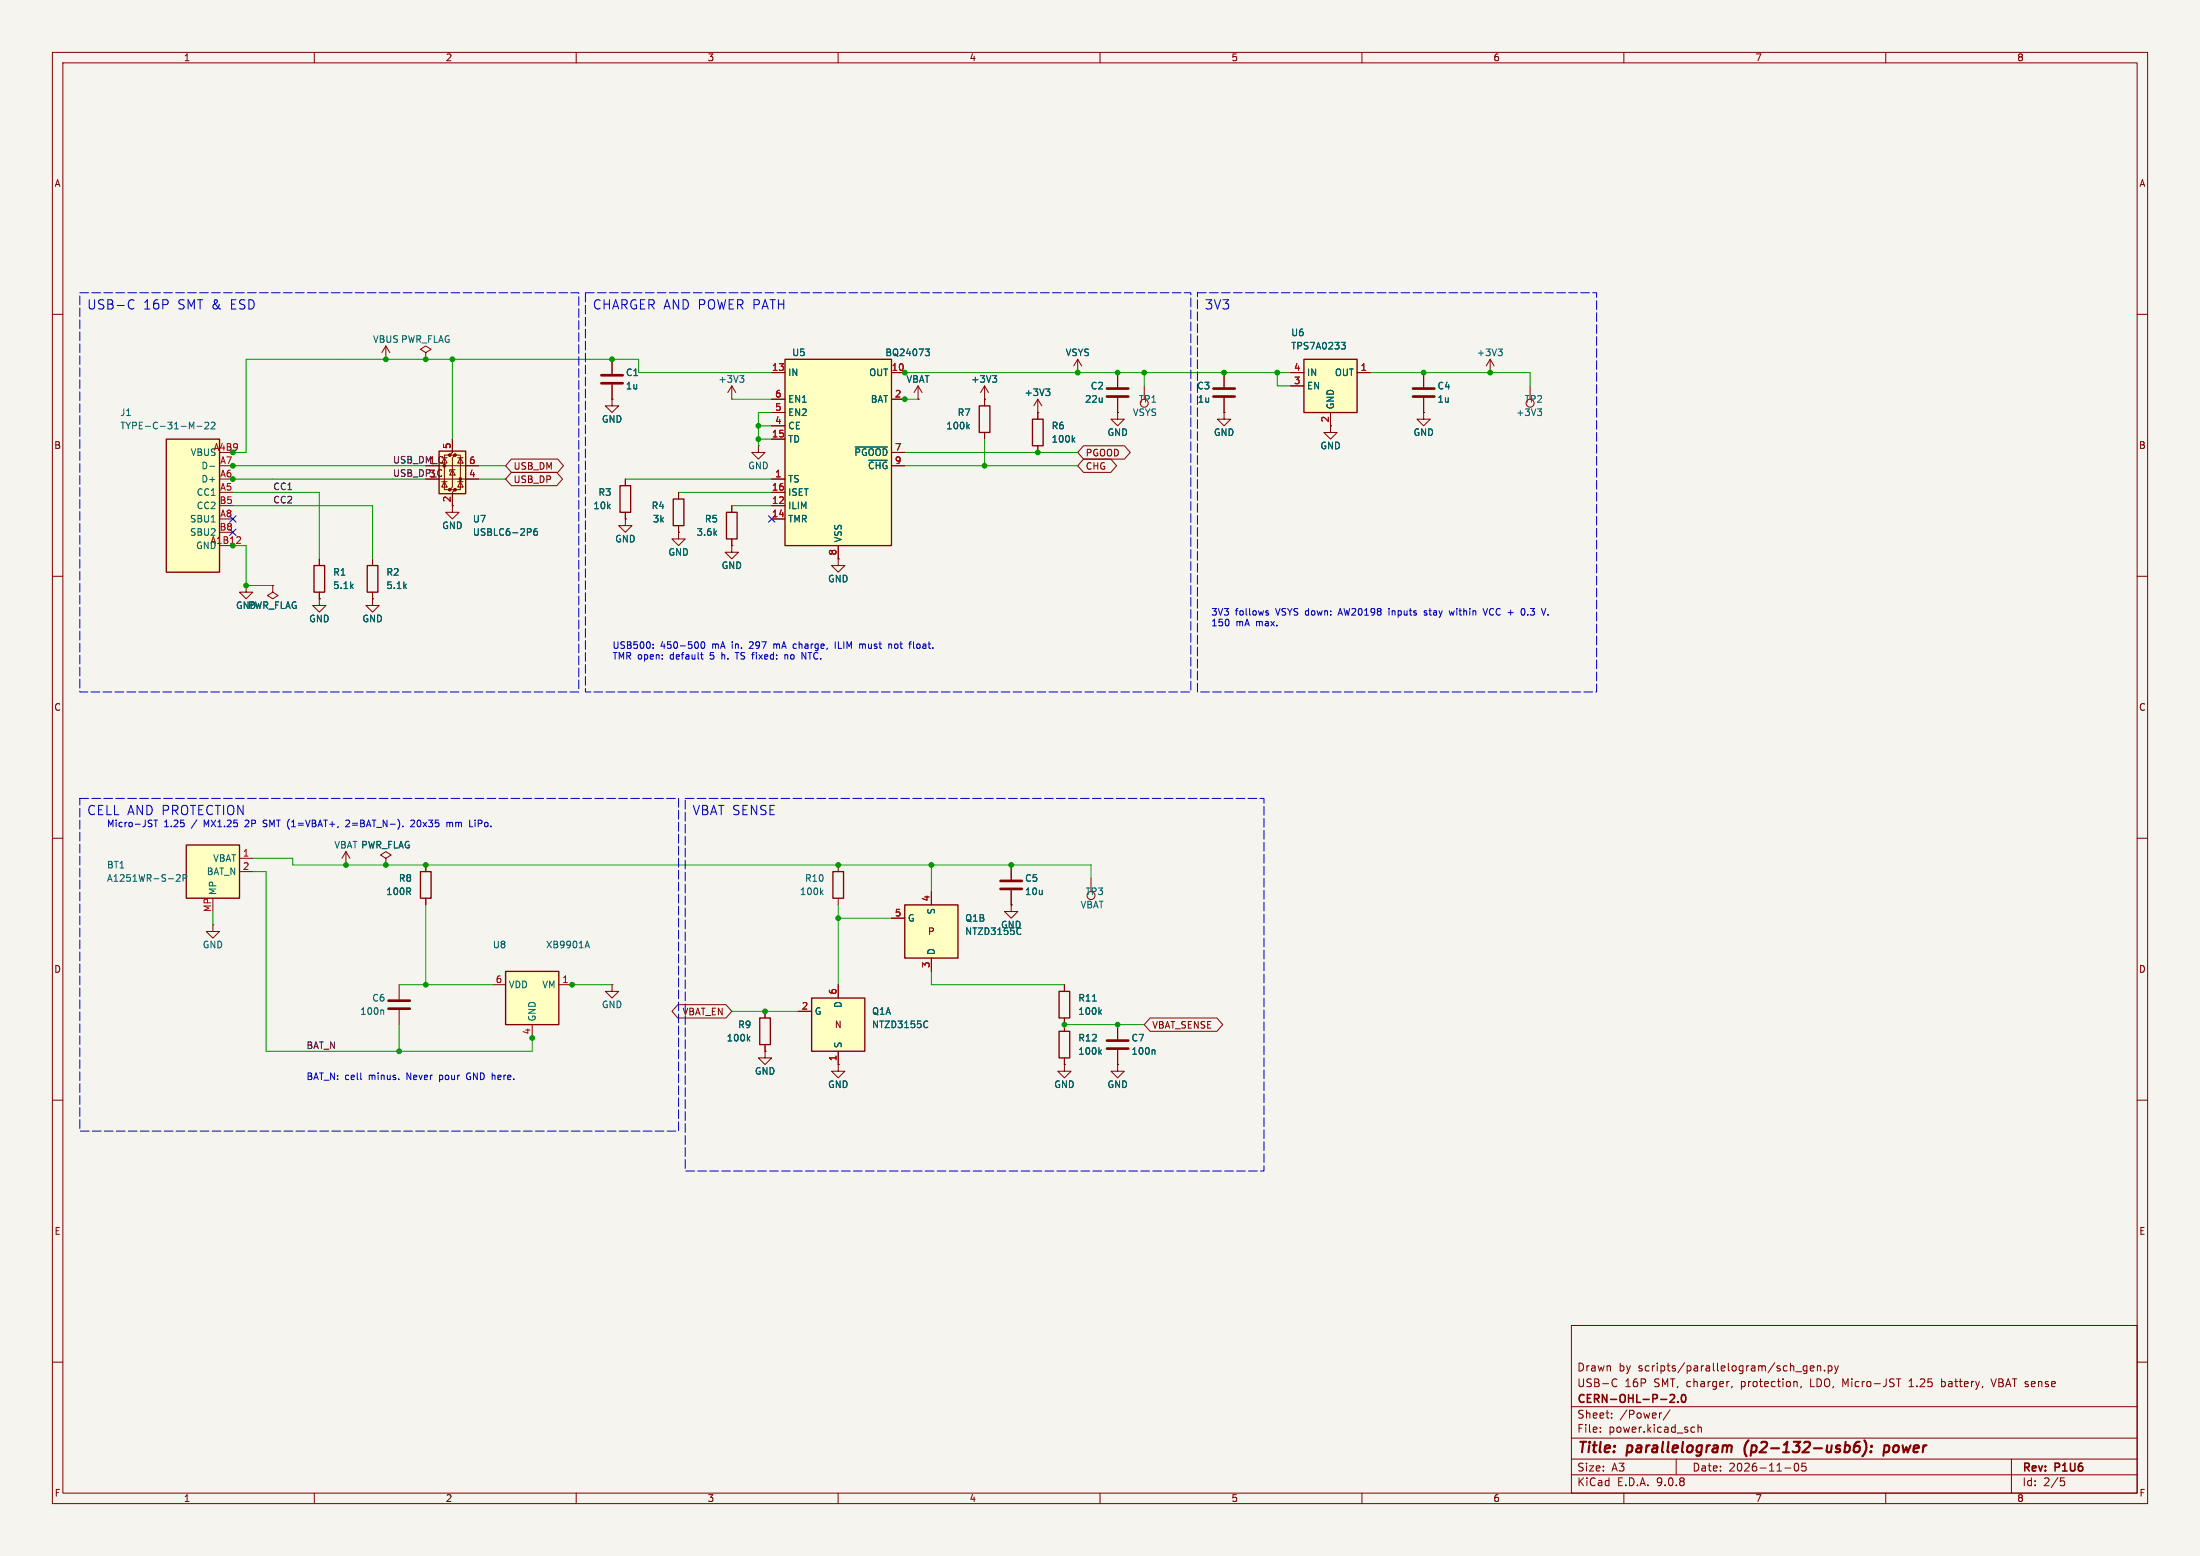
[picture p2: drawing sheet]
<svg xmlns="http://www.w3.org/2000/svg" width="420mm" height="297mm" viewBox="0 0 420 297" stroke-linecap="round" stroke-linejoin="round" font-family="sans-serif">
<path d="M0 0h420v297h-420z" fill="#f5f4ef" stroke="#f5f4ef" stroke-width=".19"/>
<g fill="none" stroke="#840000" stroke-width=".19">
<path d="M10 10h400v277h-400zM12 12h396v273h-396zM60 10v2M110 10v2M160 10v2M210 10v2M260 10v2M310 10v2M360 10v2M10 60h2M218.4 73.7v2.5M408 60h2"/>
<path d="M10 110h2M408 110h2M10 160h2M408 160h2M160 165.1v1.3M160 171.5v1.2M208.3 167.6v2.6M146 193v1.3M146 199.4v1.3M203.2 188v1.2M203.2 194.3v2.6M10 210h2"/>
<path d="M146 200.7v1.2h1.3l-1.3 1.3-1.2-1.3h1.2M146 200.7h.1M203.2 203.2v1.3h1.3l-1.3 1.2-1.3-1.2h1.3M203.2 203.2h.1M203.2 201.9v1.3M408 210h2M300 253h108v32h-108zM10 260h2M300 278.5h108M300 274.5h108M300 268.5h108M305.5 273.2v.2"/>
<path d="M305.5 272.5v.1M307.7 270.5v.2M307.7 269.8v.1M308 263.3l.4-.1 .3 .1M308.7 264.5l-.3 .2-.4-.1M317.2 269.7l-.3 .1M318.8 269.1l-1.3 1.9M320 278.5v3M323.1 272.4l.4 .1M323.5 273.3l-.4 .1M324.2 272.5l.2-.1 .3 .1 .1 .9M324.2 271.9v1.5"/>
<path d="M330.7 264.6l-.2 .3M342.7 279.4a.81 .81 0 0 0 .3 1.4l.2-.2 .2-.4-.2-.8M342.9 263.7l.2 .2v.8M343.9 264.6l-.2 .3M344 279.3l-.1 .7 .3-.1h.5l.1 .6-.3 .3-.6-.2M344.9 260.7v1.2l-.2 .3-.4-.1M344.9 260.8l-.4-.1-.3 .3 .2 .6h.5M345.6 261.2l.7-.2-.1-.2-.4-.1-.2 .2 .1 .7h.5M346.9 260.8l.3-.1 .3 .1 .1 .9M346.9 260.7v1M348.3 261.5v.2M349 260.8l.4-.1 .3 .3-.1 .6h-.6"/>
<path d="M349 260.7v1.5M350.2 260.7l.4 1M350.6 261.7l-.4 .5M350.9 260.7l-.3 1M362 263.2h.9M364.4 264.7h.9M364.7 263.4l-.3 .2M370.7 264.6l.4 .1M370.7 263.2v1.5M371.1 263.7l-.4 .1M380.1 263.2l.5 1.5M384 278.5v6.5"/>
<path d="M408 260h2M60 285v2M110 285v2M160 285v2M210 285v2M260 285v2M300 281.5h108M310 285v2M340.7 280.2h1.2M360 285v2M393.4 282.1h.7M393.5 282.7h.4l.3 .2-.2 .6-.5 .1"/>
<circle cx="218.4" cy="77" r=".76"/>
<circle cx="208.3" cy="170.9" r=".76"/>
</g>
<path d="M329.9 276h.6v1.2M333.1 276.3v1.1M355 275.2a.91 .91 0 0 0-1 .9l-.1 .7 .1 .3a.66 .66 0 0 0 1-.3l.1-.5-.2-.2a.66 .66 0 0 0-1 .2M355.9 274.9a2.32 2.32 0 0 1-.4 3.1M357.2 277l-.1 .2M357.3 276v.2M359.6 277.1h.8M359.8 276h.7M359.8 275.9l-.3 2" fill="none" stroke="#840000" stroke-width=".4"/>
<path d="M318.8 266.3l.6-.1 .2 .1 .1 .3-.9 1.1h.9M320.3 267.5v.2M321.1 266.3l.2-.1a.8 .8 0 0 1 .5 .7 .8 .8 0 0 1-.5 .8l-.2-.2-.1-.4z" fill="none" stroke="#840000" stroke-width=".3"/>
<path d="M159 166.4h2v5.1h-2zM145 194.3h2.1v5.1h-2.1zM202.2 196.9h2v5h-2zM202.2 189.2h2v5.1h-2z" fill="none" stroke="#840000" stroke-width=".25"/>
<path d="M156.8 170.3l.3 .5M157.1 169.9l-.5 .5M142.8 198.2l.4 .5M143.2 197.9l-.5 .4M208.6 191.1h.7M209.9 193.1l.4 .5M210.3 192.8l-.5 .5M209.9 200.8l.4 .4M210.3 200.4l-.5 .5" fill="none" stroke="#006464" stroke-width=".19"/>
<path d="M154.9 190.5h10.2v10.2h-10.2z" fill="#ffffc2"/>
<path d="M154.9 190.5h10.2v10.2h-10.2z" fill="none" stroke="#840000" stroke-width=".25"/>
<g fill="none" stroke="#840000" stroke-width=".19">
<path d="M205.7 71.1h.1M205.7 68.6l-.7 1.3M205.7 68.6l.8 1.3M205.7 68.6v2.5M193 172.7v1.3h1.3l-1.3 1.3-1.2-1.3h1.2M193 172.7h.1M193 165.1v2.8M193 169.9v2.8M152.4 193h2.5M160 188v2.5M160 200.7v2.5M213.4 203.2v1.3h1.2l-1.2 1.2-1.3-1.2h1.3"/>
<path d="M213.4 203.2h.1"/>
</g>
<path d="M176.8 194.9l.3 .1M177.1 196l-.3 .2" fill="none" stroke="#006464" stroke-width=".19"/>
<path d="M191 168.1h4.1M191 169.7h4.1" fill="none" stroke="#840000" stroke-width=".51"/>
<path d="M172.7 172.7h10.2v10.2h-10.2z" fill="#ffffc2"/>
<path d="M172.7 172.7h10.2v10.2h-10.2z" fill="none" stroke="#840000" stroke-width=".25"/>
<path d="M170.2 175.3h2.5M177.8 170.2v2.5M177.8 182.9v2.5" fill="none" stroke="#840000" stroke-width=".19"/>
<path d="M194.9 178.3l-.4 .1" fill="none" stroke="#006464" stroke-width=".19"/>
<path d="M149.9 68.6h20.3v35.5h-20.3z" fill="#ffffc2"/>
<path d="M149.9 68.6h20.3v35.5h-20.3zM186.9 77.5h2.1v5.1h-2.1zM118.4 92.7h2v5.1h-2zM128.5 95.3h2.1v5h-2.1zM138.7 97.8h2v5.1h-2zM197.1 80h2v5.1h-2z" fill="none" stroke="#840000" stroke-width=".25"/>
<g fill="none" stroke="#840000" stroke-width=".19">
<path d="M116.8 76.2v1.3h1.3l-1.3 1.2-1.2-1.2h1.2M116.8 76.2h.1M116.8 68.6v2.8M116.8 73.4v2.8M139.7 76.2h.1M139.7 73.7l-.8 1.2M139.7 73.7l.8 1.2M139.7 73.7v2.5M147.3 71.1h2.6M147.3 76.2h2.6M147.3 78.7h2.6M170.2 71.1h2.5"/>
<path d="M170.2 76.2h2.5M175.3 76.2h.1M175.3 73.7l-.8 1.2M175.3 73.7l.7 1.2M175.3 73.7v2.5M188 76.2h.1M188 73.7l-.8 1.2M188 73.7l.7 1.2M188 73.7v3.8M198.1 78.7h.1M198.1 76.2v3.8M198.1 76.2l-.7 1.3"/>
<path d="M198.1 76.2l.8 1.3M213.4 78.7v1.3h1.2l-1.2 1.3-1.3-1.3h1.3M213.4 78.7h.1M213.4 71.1v2.8M213.4 75.9v2.8M119.4 99.1v1.2h1.2l-1.2 1.3-1.3-1.3h1.3M119.4 99.1h.1M119.4 91.4v1.3M119.4 97.8v1.3M129.5 94v1.3M139.7 96.5v1.3M144.8 85.1v1.3h1.2l-1.2 1.2-1.3-1.2h1.3"/>
<path d="M144.8 85.1h.1M147.3 81.3h2.6M147.3 83.8h2.6M147.3 91.4h2.6M147.3 94h2.6M147.3 96.5h2.6M147.3 99.1h2.6M170.2 86.4h2.5M170.2 88.9h2.5M188 82.6v1.2M198.1 85.1v1.3M129.5 101.6v1.3h1.3l-1.3 1.2-1.2-1.2h1.2"/>
<path d="M129.5 101.6h.1M129.5 100.3v1.3M139.7 104.1v1.3h1.3l-1.3 1.3-1.3-1.3h1.3M139.7 104.1h.1M139.7 102.9v1.2M160 106.7v1.3h1.3l-1.3 1.2-1.3-1.2h1.3M160 106.7h.1M160 104.1v2.6M116.8 188v1.2h1.3l-1.3 1.3-1.2-1.3h1.2M116.8 188h.1"/>
</g>
<g fill="none" stroke="#006464" stroke-width=".19">
<path d="M141.2 71.7h.8l-.4 .5M141.8 72.2l.2 .2v.3l-.2 .3M176.6 66.6h.8l-.4 .5 .4 .1v.4l-.2 .3h-.4M189.5 71.7h.8l-.5 .5M190 72.2l.3 .2v.3l-.3 .3M199.6 74.2h.8l-.4 .5M200.2 74.7l.2 .3v.3l-.2 .2M163.2 85.3h6.2M165.8 87.9h3.6M184.7 81.4l.4 .5M185.1 81l-.5 .5M204.8 83.9l.4 .5"/>
<path d="M205.2 83.6l-.5 .4"/>
</g>
<path d="M114.8 71.6h4.1M114.8 73.2h4.1M211.3 74.2h4.1M211.3 75.7h4.1" fill="none" stroke="#840000" stroke-width=".51"/>
<path d="M35.6 161.3h10.1v10.2h-10.1z" fill="#ffffc2"/>
<path d="M35.6 161.3h10.1v10.2h-10.1zM80.3 166.4h2v5.1h-2z" fill="none" stroke="#840000" stroke-width=".25"/>
<g fill="none" stroke="#840000" stroke-width=".19">
<path d="M40.6 176.5v1.3h1.3l-1.3 1.3-1.2-1.3h1.2M40.6 176.5h.1M45.7 163.8h2.6M45.7 166.4h2.6M66 165.1h.1M66 162.6l-.7 1.2M66 162.6l.8 1.2M66 162.6v2.5M73.7 163.8l1-.6-1-.6-1.1 .6 1.1 .6v1.3M73.7 165.1h.1M81.3 165.1v1.3M81.3 171.5v1.2"/>
<path d="M213.4 195.6v2.8M213.4 200.4v2.8"/>
</g>
<path d="M33.7 167.1l.5-.2 .2 .4-.8 .9h.8M34.9 167.6h.7l.1-.2-.1-.3-.7-.2v1.3M220.3 200.4l.2 .2v.6" fill="none" stroke="#006464" stroke-width=".19"/>
<path d="M211.3 198.6h4.1M211.3 200.2h4.1" fill="none" stroke="#840000" stroke-width=".51"/>
<path d="M96.5 185.4h10.2v10.2h-10.2z" fill="#ffffc2"/>
<path d="M96.5 185.4h10.2v10.2h-10.2z" fill="none" stroke="#840000" stroke-width=".25"/>
<g fill="none" stroke="#840000" stroke-width=".19">
<path d="M271.8 71.1v2.8M271.8 75.9v2.8M284.5 71.1h.1M284.5 68.6l-.8 1.3M284.5 68.6l.7 1.3M284.5 68.6v2.5M292.1 73.7v2.5M76.2 188v2.8M76.2 192.8v2.8M94 188h2.5M101.6 195.6v2.5M106.7 188h2.5"/>
<circle cx="292.1" cy="77" r=".76"/>
</g>
<path d="M286 66.6h.8l-.4 .5M286.5 67.1l.3 .2v.3l-.3 .3M293.5 78h.8l-.4 .5M294 78.5l.3 .3v.3l-.3 .2M112.1 179.6l.4 1.3M73.1 192.8l.1 .2v.6M111.8 180.6h.6" fill="none" stroke="#006464" stroke-width=".19"/>
<path d="M269.7 74.2h4.1M269.7 75.7h4.1M74.2 191h4M74.2 192.5h4" fill="none" stroke="#840000" stroke-width=".51"/>
<path d="M248.9 68.6h10.2v10.1h-10.2z" fill="#ffffc2"/>
<path d="M248.9 68.6h10.2v10.1h-10.2zM70.1 108h2v5h-2z" fill="none" stroke="#840000" stroke-width=".25"/>
<g fill="none" stroke="#840000" stroke-width=".19">
<path d="M81.3 67.3l1-.6-1-.7-1 .7 1 .6v1.3M81.3 68.6h.1M233.7 78.7v1.3h1.2l-1.2 1.3-1.3-1.3h1.3M233.7 78.7h.1M233.7 71.1v2.8M233.7 75.9v2.8M246.4 71.1h2.5M246.4 73.7h2.5M254 78.7v3.9h1.3l-1.3 1.2-1.3-1.2h1.3M259.1 71.1h2.5M271.8 78.7v1.3h1.2l-1.2 1.3-1.3-1.3h1.3M271.8 78.7h.1"/>
<path d="M86.4 96.5v1.3h1.2l-1.2 1.3-1.3-1.3h1.3M47 111.8v1.2h1.3l-1.3 1.3-1.3-1.3h1.3M47 111.8h.1M52.1 111.8v1.2l1 .7-1 .6-1-.6 1-.7M52.1 111.8h.1M71.1 106.7v1.3M71.1 113v1.3M160 203.2v1.3h1.3l-1.3 1.2-1.3-1.2h1.3M160 203.2h.1"/>
</g>
<path d="M256 65.3h.8l-.4 .5 .4 .2v.4l-.2 .2h-.4" fill="none" stroke="#006464" stroke-width=".19"/>
<path d="M231.6 74.2h4.1M231.6 75.7h4.1" fill="none" stroke="#840000" stroke-width=".51"/>
<path d="M83.8 86.1h5.1v8.1h-5.1z" fill="#ffffc2"/>
<g fill="#840000" stroke="#840000" stroke-width=".19">
<circle cx="85.9" cy="86.9" r=".25"/>
<circle cx="85.9" cy="93.5" r=".25"/>
<circle cx="86.9" cy="86.9" r=".25"/>
<circle cx="86.9" cy="93.5" r=".25"/>
<circle cx="87.9" cy="91.4" r=".25"/>
</g>
<g fill="none" stroke="#840000" stroke-width=".19">
<path d="M83.8 88.9h7.6M83.8 91.4h7.6M84.3 91.9h1M84.3 87.4h1M84.8 87.4l.5 1h-1zM84.8 91.9l.5 1.1h-1zM85.9 86.9h-1.1v6.6h1.1M86.4 83.8v2.6l-.5 .5h1l-.5 .5v5.6l-.5 .5h1l-.5 .5v2.5M86.4 89.7l.5 1h-1zM86.9 89.7h-1v.3M86.9 86.9h1v6.6h-1M87.4 91.9h1"/>
<path d="M87.4 87.4h1M87.9 87.4l.5 1h-1zM87.9 91.9l.5 1.1h-1zM61 114.3v1.3h1.2l-1.2 1.2-1.3-1.2h1.3M61 114.3h.1M61 106.7v1.3M61 113v1.3M71.1 114.3v1.3h1.3l-1.3 1.2-1.3-1.2h1.3M71.1 114.3h.1"/>
</g>
<path d="M83.8 86.1h5.1v8.1h-5.1zM59.9 108h2.1v5h-2.1z" fill="none" stroke="#840000" stroke-width=".25"/>
<path d="M101.3 101l.1 .2-.1 .3M102.5 100.9l-.4 .1a.86 .86 0 0 0 0 1.2l.5-.1v-.5l-.2-.2-.4 .1-.1 .1" fill="none" stroke="#006464" stroke-width=".19"/>
<path d="M31.7 83.8h10.2v25.4h-10.2z" fill="#ffffc2"/>
<path d="M31.7 83.8h10.2v25.4h-10.2z" fill="none" stroke="#840000" stroke-width=".25"/>
<g fill="none" stroke="#006464" stroke-width=".19">
<path d="M176.6 66.6h.8l-.4 .5 .4 .1v.4l-.2 .3h-.4M189.5 71.7h.8l-.5 .5M190 72.2l.3 .2v.3l-.3 .3M199.6 74.2h.8l-.4 .5M200.2 74.7l.2 .3v.3l-.2 .2M256 65.3h.8l-.4 .5 .4 .2v.4l-.2 .2h-.4M37.6 81.4h1M39.1 80.7l.5-.1 .2 .4-.7 .9h.7M40 89h1M40.3 80.7l.5-.1 .3 .4-.8 .9h.8M163.2 85.3h6.2M165.8 87.9h3.6"/>
<path d="M184.7 81.4l.4 .5M185.1 81l-.5 .5M204.8 83.9l.4 .5M205.2 83.6l-.5 .4M101.3 101l.1 .2-.1 .3M102.5 100.9l-.4 .1a.86 .86 0 0 0 0 1.2l.5-.1v-.5l-.2-.2-.4 .1-.1 .1M194.9 178.3l-.4 .1M142.8 198.2l.4 .5M143.2 197.9l-.5 .4M176.8 194.9l.3 .1M177.1 196l-.3 .2M208.6 191.1h.7"/>
<path d="M209.9 193.1l.4 .5M210.3 192.8l-.5 .5M209.9 200.8l.4 .4M210.3 200.4l-.5 .5M220.3 200.4l.2 .2v.6"/>
</g>
<path d="M45.1 103.7h.8M45.9 102.6v.4" fill="none" stroke="#a90000" stroke-width=".19"/>
<g fill="none" stroke="#840000" stroke-width=".19">
<path d="M73.7 68.6h.1M73.7 66l-.8 1.3M73.7 66l.7 1.3M73.7 66v2.6M116.8 76.2h.1M116.8 68.6v2.8M116.8 73.4v2.8M147.3 71.1h2.6M147.3 76.2h2.6M147.3 78.7h2.6M170.2 71.1h2.5M170.2 76.2h2.5"/>
<path d="M175.3 76.2h.1M188 76.2h.1M188 76.2v1.3M198.1 78.7h.1M198.1 78.7v1.3M205.7 71.1h.1M213.4 78.7h.1M213.4 71.1v2.8M213.4 75.9v2.8M233.7 78.7h.1M233.7 71.1v2.8M233.7 75.9v2.8"/>
<path d="M246.4 71.1h2.5M246.4 73.7h2.5M254 78.7v2.6M259.1 71.1h2.5M271.8 78.7h.1M271.8 71.1v2.8M271.8 75.9v2.8M86.4 83.8v2.6M86.4 94v2.5M88.9 88.9h2.5M88.9 91.4h2.5M97.6 87.6h8.9l1.1 1.3-1.1 1.3h-8.9l-1.1-1.3z"/>
<path d="M97.6 90.2h8.7l1.1 1.2-1.1 1.3h-8.7l-1.1-1.3zM119.4 99.1h.1M119.4 91.4v1.3M119.4 97.8v1.3M129.5 94v1.3M139.7 96.5v1.3M147.3 91.4h2.6M147.3 81.3h2.6M147.3 83.8h2.6M147.3 94h2.6M147.3 96.5h2.6M147.3 99.1h2.6"/>
<path d="M170.2 88.9h2.5M170.2 86.4h2.5M188 82.6v1.2M198.1 85.1v1.3M206.9 85.1h7.8l1.1 1.3-1.1 1.2h-7.8l-1.2-1.2zM206.9 87.6h5.2l1.1 1.3-1.1 1.3h-5.2l-1.2-1.3zM47 111.8h.1M52.1 111.8h.1M61 114.3h.1M61 106.7v1.3M61 113v1.3M71.1 114.3h.1"/>
<path d="M71.1 106.7v1.3M71.1 113v1.3M129.5 101.6h.1M129.5 100.3v1.3M139.7 104.1h.1M139.7 102.9v1.2M160 106.7h.1M160 104.1v2.6M73.7 165.1h.1M81.3 165.1v1.3M81.3 171.5v1.2M170.2 175.3h2.5"/>
<path d="M177.8 170.2v2.5M193 172.7h.1M193 165.1v2.8M193 169.9v2.8M129.4 191.8h9.2l1.1 1.2-1.1 1.3h-9.2l-1.1-1.3zM146 193v1.3M146 199.4v1.3M152.4 193h2.5M160 188v2.5M177.8 182.9v2.5M203.2 188v1.2M203.2 194.3v2.6"/>
<path d="M213.4 195.6v2.8M219.6 194.3h12.7l1.1 1.3-1.1 1.3h-12.7l-1.2-1.3zM146 200.7h.1M160 203.2h.1M160 200.7v2.5M203.2 203.2h.1M203.2 201.9v1.3M213.4 203.2h.1M213.4 200.4v2.8"/>
</g>
<g fill="none" stroke="#009600" stroke-width=".19">
<path d="M86.4 68.6v15.2M139.7 76.2h7.6M147.3 71.1h-25.4v-2.5h-74.9v17.8h-2.6M147.3 78.7h-2.5v6.4M172.7 71.1h73.7M172.7 76.2h2.6M218.4 71.1v2.6M243.8 71.1v2.6h2.6M261.6 71.1h30.5v2.6M44.4 94h16.6v12.7M44.4 91.4h36.9M44.4 88.9h36.9"/>
<path d="M44.4 96.5h26.7v10.2M91.4 91.4h5.1M91.4 88.9h5.1M119.4 91.4h27.9M129.5 94h17.8M139.7 96.5h7.6M144.8 83.8h2.5M144.8 81.3h2.5M172.7 86.4h33M172.7 88.9h33M188 83.8v5.1M44.4 104.1h2.6v7.7h5.1"/>
<path d="M40.6 174v2.5M48.3 166.4h2.5v34.3h50.8v-2.6M48.3 163.8h7.6v1.3h152.4v2.5M81.3 172.7v15.3M160 172.7v15.3M160 175.3h10.2M177.8 165.1v5.1M76.2 188h17.8M76.2 195.6v5.1M109.2 188h7.6M139.7 193h12.7M177.8 185.4v2.6h25.4"/>
<path d="M203.2 195.6h15.2"/>
</g>
<path d="M43.8 98.5l1.3 1.2M45.1 98.5l-1.3 1.2M146.7 98.5l1.2 1.2M147.9 98.5l-1.2 1.2M43.8 101l1.3 1.2M45.1 101l-1.3 1.2" fill="none" stroke="#000084" stroke-width=".19"/>
<g fill="none" stroke="#0000c2" stroke-width=".19">
<path d="M24.8 57.3l.4-.1 .4 .2M25.6 58.8l-.4 .2-.4-.1M241.7 116.9l.5 .3-.1 .2h-.3M241.7 116.6h.4M265.2 116.1v.2M265.2 116.6v.8M271.9 117.4h.3M272.2 116.6l-.3 .2v.1l.3 .1M276.7 116.6l.2 .8 .2-.6 .3 .6M283.1 116.1l.5 1.3 .4-1.3M290.8 116.1a.79 .79 0 0 1 0 1.3M295.1 116.1l-.4 1.3"/>
<path d="M295.5 117.3v.1M124.7 123.6v.2M124.7 123v.1M133 122.5a.79 .79 0 0 1 0 1.3M133.8 125h.4M133.9 124.5v1.1l.3 .2M134 122.6l.1-.1a.68 .68 0 0 1 .5 .6 .68 .68 0 0 1-.5 .7 .84 .84 0 0 1-.1-1.2zM147.7 122.9v.9M147.9 122.9l-.2 .1M149.8 125.1l.4-.1 .2 .1M149.8 125v.8M151.5 123.7l.4 .1"/>
<path d="M151.9 122.9l-.4 .1M153.1 124.5l.7 1.3v-1.3M159.5 122.5v1.3M164.3 122.9l.4 .2M164.7 123.1v.7M164.8 122.9l-.1 .2M169.7 123h.5v.8M174.4 122.5v1.1l.2 .2M28.9 157.3v.4M29.7 156.5v1.3M50.2 157.7l.2 .1M50.5 156.5l-.3 .3 .3 .3"/>
<path d="M66.6 156.6l-.4-.1-.2 .2M66.7 157.1l-.7 .7h.7M76.9 157.7v.1M78.4 156.7l.5-.2 .2 .3M79.1 156.9l-.7 .9h.7M85.3 157v.8M85.3 157.1l.4-.1 .2 .1M85.9 157.1v.7M86.3 157h-.3l-.1 .1M89.7 157.8h.6M90.7 156.5v.2M90.7 157v.8"/>
<path d="M68.9 206l.1 .1M76.1 205.9v.2M89.3 204.9l-.2 .4 .2 .7"/>
</g>
<path d="M15.2 55.9h95.3v76.2h-95.3zM111.8 55.9h115.5v76.2h-115.5zM228.6 55.9h76.2v76.2h-76.2zM15.2 152.4h114.3v63.5h-114.3zM130.8 152.4h110.5v71.1h-110.5z" fill="none" stroke="#0000c2" stroke-width=".19" stroke-dasharray="1.7 .6"/>
<g fill="#009600" stroke="#009600" stroke-width=".19">
<circle cx="44.4" cy="91.4" r=".46"/>
<circle cx="44.4" cy="104.1" r=".46"/>
<circle cx="47" cy="111.8" r=".46"/>
<circle cx="44.4" cy="88.9" r=".46"/>
<circle cx="44.4" cy="86.4" r=".46"/>
<circle cx="81.3" cy="68.6" r=".46"/>
<circle cx="73.7" cy="68.6" r=".46"/>
<circle cx="86.4" cy="68.6" r=".46"/>
<circle cx="116.8" cy="68.6" r=".46"/>
<circle cx="144.8" cy="83.8" r=".46"/>
<circle cx="144.8" cy="81.3" r=".46"/>
<circle cx="160" cy="165.1" r=".46"/>
<circle cx="160" cy="175.3" r=".46"/>
<circle cx="146" cy="193" r=".46"/>
<circle cx="177.8" cy="165.1" r=".46"/>
<circle cx="193" cy="165.1" r=".46"/>
<circle cx="203.2" cy="195.6" r=".46"/>
<circle cx="213.4" cy="195.6" r=".46"/>
<circle cx="233.7" cy="71.1" r=".46"/>
<circle cx="243.8" cy="71.1" r=".46"/>
<circle cx="284.5" cy="71.1" r=".46"/>
<circle cx="271.8" cy="71.1" r=".46"/>
<circle cx="66" cy="165.1" r=".46"/>
<circle cx="73.7" cy="165.1" r=".46"/>
<circle cx="81.3" cy="165.1" r=".46"/>
<circle cx="101.6" cy="198.1" r=".46"/>
<circle cx="109.2" cy="188" r=".46"/>
<circle cx="76.2" cy="200.7" r=".46"/>
<circle cx="81.3" cy="188" r=".46"/>
<circle cx="218.4" cy="71.1" r=".46"/>
<circle cx="213.4" cy="71.1" r=".46"/>
<circle cx="198.1" cy="86.4" r=".46"/>
<circle cx="188" cy="88.9" r=".46"/>
<circle cx="172.7" cy="71.1" r=".46"/>
<circle cx="205.7" cy="71.1" r=".46"/>
<circle cx="172.7" cy="76.2" r=".46"/>
</g>
<g font-size="2.8" fill="#840000">
<text x="301" y="277.9">Title:</text>
<text x="310.6" y="277.9">parallelogram</text>
<text x="333.8" y="277.9">(p2-132-usb6):</text>
<text x="361.3" y="277.9">power</text>
</g>
<g font-size="2.5" fill="#0000c2">
<text x="16.5" y="59.3">USB-C</text>
<text x="27.3" y="59.3">16P</text>
<text x="33.9" y="59.3">SMT &amp;</text>
<text x="44.1" y="59.3">ESD</text>
<text x="113" y="59.3">CHARGER AND POWER PATH</text>
<text x="229.9" y="59.3">3V3</text>
<text x="16.5" y="155.8">CELL AND PROTECTION</text>
<text x="132.1" y="155.8">VBAT SENSE</text>
</g>
<g font-size="2.1" fill="#840000">
<text x="301" y="262">Drawn</text>
<text x="309" y="262">by</text>
<text x="312.8" y="262">scripts/parallelogram/sch_gen.py</text>
<text x="301" y="268.2">CERN-OHL-P-2.0</text>
<text x="301" y="265">USB-C</text>
<text x="310.1" y="265">16P</text>
<text x="315.8" y="265">SMT, charger,</text>
<text x="332.6" y="265">protection,</text>
<text x="346" y="265">LDO, Micro-JST</text>
<text x="365.2" y="265">1.25</text>
<text x="371.5" y="265">battery,</text>
<text x="381.3" y="265">VBAT sense</text>
<text x="301" y="273.7">File:</text>
<text x="301" y="271">Sheet:</text>
<text x="307.1" y="273.7">power.kicad_sch</text>
<text x="309.2" y="271">/Power/</text>
<text x="301" y="281.1">Size:</text>
<text x="307.6" y="281.1">A3</text>
<text x="323" y="281.1">Date:</text>
<text x="330" y="281.1">2026-11-05</text>
<text x="386" y="281.3">Rev:</text>
<text x="392.4" y="281.3">P1U6</text>
<text x="301" y="283.9">KiCad</text>
<text x="308.7" y="283.9">E.D.A.</text>
<text x="316.3" y="283.9">9.0.8</text>
<text x="386" y="283.9">Id:</text>
<text x="390.1" y="283.9">2/5</text>
</g>
<g font-size="1.8" fill="#840000">
<text x="35" y="11.9">1</text>
<text x="85" y="11.9">2</text>
<text x="135" y="11.9">3</text>
<text x="185" y="11.9">4</text>
<text x="235" y="11.9">5</text>
<text x="285" y="11.9">6</text>
<text x="335" y="11.9">7</text>
<text x="385" y="11.9">8</text>
<text x="10.3" y="35.9">A</text>
<text x="408.3" y="35.9">A</text>
<text x="10.3" y="85.9">B</text>
<text x="74.9" y="88.6">USB_DM_C</text>
<text x="97.9" y="89.9">USB_DM</text>
<text x="207.2" y="87.3">PGOOD</text>
<text x="207.2" y="89.9">CHG</text>
<text x="408.2" y="85.9">B</text>
<text x="74.9" y="91.1">USB_DP_C</text>
<text x="86.1" y="96" transform="rotate(-90 86.1 96)">2</text>
<text x="97.9" y="92.4">USB_DP</text>
<text x="10.3" y="135.9">C</text>
<text x="408.2" y="135.9">C</text>
<text x="177.1" y="178.7">P</text>
<text x="10.3" y="185.9">D</text>
<text x="408.2" y="185.9">D</text>
<text x="130.2" y="194">VBAT_EN</text>
<text x="159.3" y="196.4">N</text>
<text x="219.9" y="196.5">VBAT_SENSE</text>
<text x="10.3" y="235.9">E</text>
<text x="408.3" y="235.9">E</text>
<text x="10.3" y="285.9">F</text>
<text x="35" y="286.9">1</text>
<text x="85" y="286.9">2</text>
<text x="135" y="286.9">3</text>
<text x="185" y="286.9">4</text>
<text x="235" y="286.9">5</text>
<text x="285" y="286.9">6</text>
<text x="335" y="286.9">7</text>
<text x="385" y="286.9">8</text>
<text x="408.3" y="285.9">F</text>
</g>
<g font-size="1.8" fill="#006464">
<text x="71.1" y="65.6">VBUS PWR_FLAG</text>
<text x="246.4" y="64.4">U6</text>
<text x="119.4" y="72">C1</text>
<text x="150.4" y="72">IN</text>
<text x="151.1" y="68.2">U5</text>
<text x="165.8" y="72">OUT</text>
<text x="168.9" y="68.2">BQ24073</text>
<text x="203.3" y="68.2">VSYS</text>
<text x="246.4" y="66.9">TPS7A0233</text>
<text x="249.4" y="72">IN</text>
<text x="254.7" y="72">OUT</text>
<text x="281.8" y="68.2">+3V3</text>
<text x="119.4" y="74.5">1u</text>
<text x="137.1" y="73.3">+3V3</text>
<text x="150.4" y="77.1">EN1</text>
<text x="166.1" y="77.1">BAT</text>
<text x="173" y="73.3">VBAT</text>
<text x="185.3" y="73.3">+3V3</text>
<text x="195.5" y="75.8">+3V3</text>
<text x="207" y="77.1">22u</text>
<text x="208.1" y="74.5">C2</text>
<text x="217.3" y="77.1">TP1</text>
<text x="228.4" y="74.5">C3</text>
<text x="228.6" y="77.1">1u</text>
<text x="249.4" y="74.5">EN</text>
<text x="274.3" y="74.5">C4</text>
<text x="274.3" y="77.1">1u</text>
<text x="291" y="77.1">TP2</text>
<text x="22.9" y="79.6">J1</text>
<text x="22.9" y="82.1">TYPE-C-31-M-22</text>
<text x="114.8" y="80.9">GND</text>
<text x="150.4" y="79.6">EN2</text>
<text x="150.4" y="82.1">CE</text>
<text x="180.6" y="82.1">100k</text>
<text x="182.7" y="79.6">R7</text>
<text x="200.7" y="82.1">R6</text>
<text x="211.3" y="83.4">GND</text>
<text x="216.2" y="79.6">VSYS</text>
<text x="231.6" y="83.4">GND</text>
<text x="254.9" y="78.2" transform="rotate(-90 254.9 78.2)">GND</text>
<text x="269.7" y="83.4">GND</text>
<text x="289.3" y="79.6">+3V3</text>
<text x="36.3" y="87.2">VBUS</text>
<text x="38.4" y="89.8">D-</text>
<text x="142.7" y="89.8">GND</text>
<text x="150.4" y="84.7">TD</text>
<text x="163" y="87.2">~{PGOOD}</text>
<text x="165.6" y="89.8">~{CHG}</text>
<text x="200.7" y="84.7">100k</text>
<text x="252" y="86">GND</text>
<text x="37.4" y="94.8">CC1</text>
<text x="38.4" y="92.3">D+</text>
<text x="114.1" y="94.8">R3</text>
<text x="150.4" y="92.3">TS</text>
<text x="150.4" y="94.8">ISET</text>
<text x="36.2" y="99.9">SBU1</text>
<text x="37.4" y="97.4">CC2</text>
<text x="84.3" y="101.2">GND</text>
<text x="90.2" y="99.9">U7</text>
<text x="113.2" y="97.4">10k</text>
<text x="124.3" y="97.4">R4</text>
<text x="124.5" y="99.9">3k</text>
<text x="134.5" y="99.9">R5</text>
<text x="150.4" y="97.4">ILIM</text>
<text x="150.4" y="99.9">TMR</text>
<text x="36.2" y="102.5">SBU2</text>
<text x="90.2" y="102.5">USBLC6-2P6</text>
<text x="117.3" y="103.7">GND</text>
<text x="127.5" y="106.3">GND</text>
<text x="132.9" y="102.5">3.6k</text>
<text x="160.9" y="103.6" transform="rotate(-90 160.9 103.6)">VSS</text>
<text x="63.5" y="110.1">R1</text>
<text x="63.5" y="112.6">5.1k</text>
<text x="73.7" y="110.1">R2</text>
<text x="73.7" y="112.6">5.1k</text>
<text x="137.7" y="108.8">GND</text>
<text x="158" y="111.4">GND</text>
<text x="45" y="116.4">GND</text>
<text x="47.3" y="116.4">PWR_FLAG</text>
<text x="58.9" y="119">GND</text>
<text x="69.1" y="119">GND</text>
<text x="20.3" y="166">BT1</text>
<text x="39.4" y="167.2">BAT_N</text>
<text x="40.6" y="164.7">VBAT</text>
<text x="63.7" y="162.2">VBAT PWR_FLAG</text>
<text x="68.8" y="162.2">PWR_FLAG</text>
<text x="20.3" y="168.5">A1251WR-S-2P</text>
<text x="41.5" y="170.9" transform="rotate(-90 41.5 170.9)">MP</text>
<text x="73.6" y="171">100R</text>
<text x="76" y="168.5">R8</text>
<text x="152.6" y="171">100k</text>
<text x="153.6" y="168.5">R10</text>
<text x="195.6" y="168.5">C5</text>
<text x="195.6" y="171">10u</text>
<text x="206.2" y="173.6">VBAT</text>
<text x="207.2" y="171">TP3</text>
<text x="173.2" y="176.1">G</text>
<text x="178.7" y="174.6" transform="rotate(-90 178.7 174.6)">S</text>
<text x="184.2" y="176.1">Q1B</text>
<text x="184.2" y="178.7">NTZD3155C</text>
<text x="191" y="177.4">GND</text>
<text x="38.6" y="181.2">GND</text>
<text x="94" y="181.2">U8</text>
<text x="104.1" y="181.2">XB9901A</text>
<text x="178.7" y="182.4" transform="rotate(-90 178.7 182.4)">D</text>
<text x="71" y="191.4">C6</text>
<text x="97" y="188.8">VDD</text>
<text x="103.4" y="188.8">VM</text>
<text x="205.7" y="191.4">R11</text>
<text x="68.7" y="193.9">100n</text>
<text x="102.5" y="195.1" transform="rotate(-90 102.5 195.1)">GND</text>
<text x="114.8" y="192.6">GND</text>
<text x="140.8" y="196.4">R9</text>
<text x="155.4" y="193.9">G</text>
<text x="160.9" y="192.5" transform="rotate(-90 160.9 192.5)">D</text>
<text x="166.4" y="193.9">Q1A</text>
<text x="166.4" y="196.4">NTZD3155C</text>
<text x="205.7" y="193.9">100k</text>
<text x="138.6" y="199">100k</text>
<text x="160.9" y="200.2" transform="rotate(-90 160.9 200.2)">S</text>
<text x="205.7" y="199">R12</text>
<text x="205.7" y="201.5">100k</text>
<text x="215.9" y="199">C7</text>
<text x="215.9" y="201.5">100n</text>
<text x="144" y="205.3">GND</text>
<text x="158" y="207.9">GND</text>
<text x="201.2" y="207.9">GND</text>
<text x="211.3" y="207.9">GND</text>
</g>
<g font-size="1.8" fill="#a90000">
<text x="147.3" y="70.9">13</text>
<text x="170.1" y="70.9">10</text>
<text x="246.9" y="70.9">4</text>
<text x="259.6" y="70.9">1</text>
<text x="147.9" y="75.9">6</text>
<text x="170.7" y="75.9">2</text>
<text x="246.9" y="73.4">3</text>
<text x="147.3" y="83.6">15</text>
<text x="147.9" y="78.5">5</text>
<text x="147.9" y="81">4</text>
<text x="253.7" y="80.7" transform="rotate(-90 253.7 80.7)">2</text>
<text x="40.7" y="86.1">A4B9</text>
<text x="41.9" y="88.6">A7</text>
<text x="81.8" y="88.6">1</text>
<text x="86.1" y="85.8" transform="rotate(-90 86.1 85.8)">5</text>
<text x="89.5" y="88.6">6</text>
<text x="170.7" y="86.1">7</text>
<text x="170.7" y="88.6">9</text>
<text x="41.9" y="91.2">A6</text>
<text x="41.9" y="93.7">A5</text>
<text x="81.8" y="91.2">3</text>
<text x="89.5" y="91.2">4</text>
<text x="147.3" y="93.7">16</text>
<text x="147.9" y="91.2">1</text>
<text x="41.8" y="96.3">B5</text>
<text x="41.8" y="101.3">B8</text>
<text x="41.9" y="98.8">A8</text>
<text x="147.3" y="96.3">12</text>
<text x="147.3" y="98.8">14</text>
<text x="37.3" y="105">GND</text>
<text x="40.1" y="103.9">A1B12</text>
<text x="159.8" y="106.1" transform="rotate(-90 159.8 106.1)">8</text>
<text x="46.3" y="163.6">1</text>
<text x="46.3" y="166.1">2</text>
<text x="177.5" y="172.2" transform="rotate(-90 177.5 172.2)">4</text>
<text x="40.4" y="174.2" transform="rotate(-90 40.4 174.2)">MP</text>
<text x="170.7" y="175">5</text>
<text x="177.5" y="184.9" transform="rotate(-90 177.5 184.9)">3</text>
<text x="94.5" y="187.7">6</text>
<text x="107.2" y="187.7">1</text>
<text x="159.8" y="189.9" transform="rotate(-90 159.8 189.9)">6</text>
<text x="101.3" y="197.6" transform="rotate(-90 101.3 197.6)">4</text>
<text x="153" y="192.8">2</text>
<text x="159.8" y="202.6" transform="rotate(-90 159.8 202.6)">1</text>
</g>
<g font-size="1.8" fill="#0f0f0f">
<text x="52.1" y="93.6">CC1</text>
<text x="52.1" y="96.2">CC2</text>
<text x="58.4" y="200.3">BAT_N</text>
</g>
<g font-size="1.8" fill="#0000c2">
<text x="231.1" y="117.7">3V3</text>
<text x="231.1" y="119.7">150</text>
<text x="235.8" y="117.7">follows</text>
<text x="235.9" y="119.7">mA</text>
<text x="239.9" y="119.7">max.</text>
<text x="243.7" y="117.7">VSYS down:</text>
<text x="256" y="117.7">AW20198</text>
<text x="265.8" y="117.7">inputs</text>
<text x="272.8" y="117.7">stay</text>
<text x="277.8" y="117.7">within</text>
<text x="284.5" y="117.7">VCC +</text>
<text x="292.1" y="117.7">0.3</text>
<text x="116.8" y="124.1">USB500:</text>
<text x="126.1" y="124.1">450-500</text>
<text x="136.1" y="124.1">mA</text>
<text x="140" y="124.1">in.</text>
<text x="143.5" y="124.1">297</text>
<text x="148.3" y="124.1">mA</text>
<text x="152.3" y="124.1">charge,</text>
<text x="160.5" y="124.1">ILIM</text>
<text x="165.3" y="124.1">must</text>
<text x="171.1" y="124.1">not</text>
<text x="175.3" y="124.1">float.</text>
<text x="116.8" y="126.1">TMR open:</text>
<text x="128" y="126.1">default</text>
<text x="135.8" y="126.1">5</text>
<text x="138.2" y="126.1">h.</text>
<text x="141.1" y="126.1">TS fixed:</text>
<text x="150.9" y="126.1">no</text>
<text x="154.3" y="126.1">NTC.</text>
<text x="20.3" y="158.1">Micro-JST</text>
<text x="31.3" y="158.1">1.25</text>
<text x="36.7" y="158.1">/</text>
<text x="39.2" y="158.1">MX1.25</text>
<text x="47.3" y="158.1">2P</text>
<text x="50.9" y="158.1">SMT (1=VBAT+,</text>
<text x="67.1" y="158.1">2=BAT_N-).</text>
<text x="79.7" y="158.1">20x35</text>
<text x="86.7" y="158.1">mm</text>
<text x="91.3" y="158.1">LiPo.</text>
<text x="58.4" y="206.4">BAT_N: cell</text>
<text x="70.5" y="206.4">minus.</text>
<text x="77.9" y="206.4">Never</text>
<text x="84.3" y="206.4">pour</text>
<text x="89.7" y="206.4">GND here.</text>
</g>
</svg>
